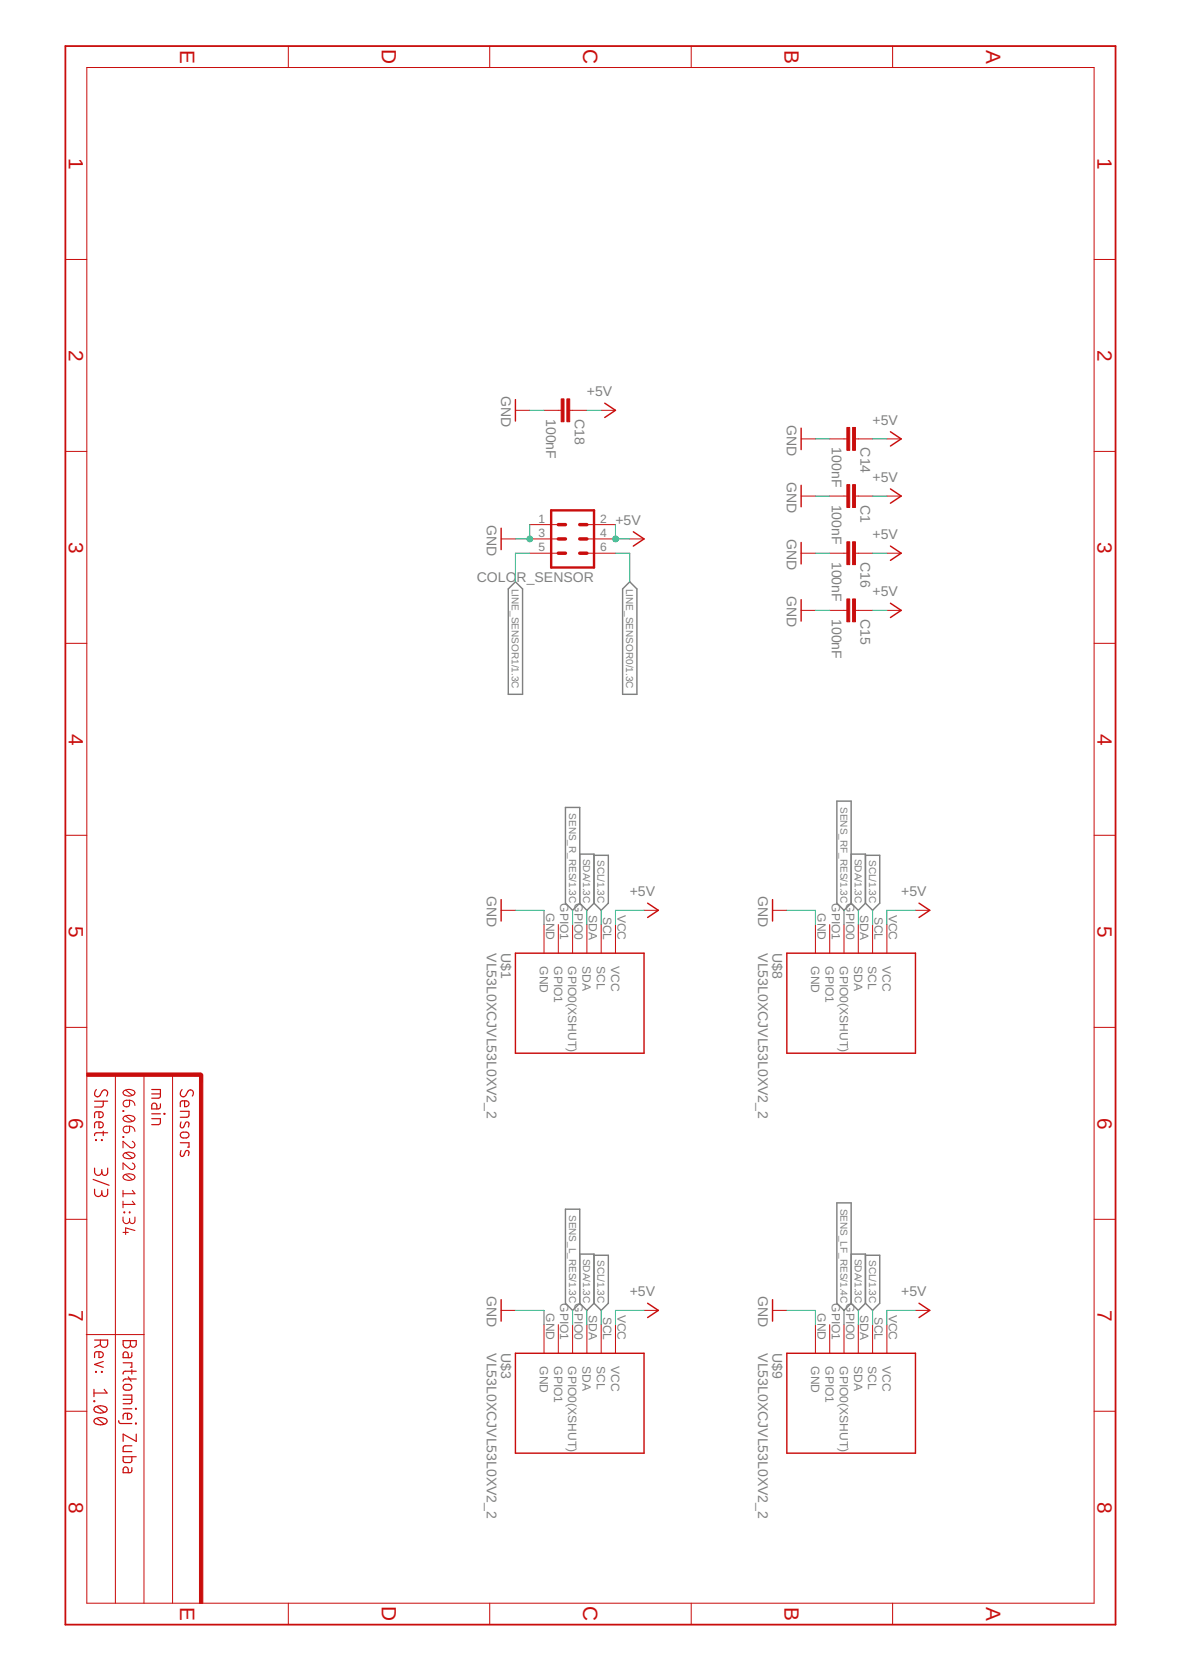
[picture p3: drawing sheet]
<svg xmlns="http://www.w3.org/2000/svg" width="210mm" height="297mm" viewBox="0 0 210 297" stroke-linecap="round" stroke-linejoin="round" font-family="sans-serif">
<g fill="none" stroke="#808080" stroke-width=".25">
<path d="M90.3 104.7l1.3-1.3 1.3 1.3v18.7h-2.6zM111.9 103.4l1.3 1.3v18.7h-2.5v-18.7zM100.5 143.5h2.5v17l-1.2 1.3-1.3-1.3zM103 151.8h2.6v8.7M105.6 152h2.5v8.5l-1.3 1.3-1.2-1.3M148.7 142.4h2.6v18.1l-1.3 1.3-1.3-1.3zM151.3 151.8h2.5v8.7M153.8 152h2.6v8.5l-1.3 1.3-1.3-1.3M103 160.5l1.3 1.3 1.3-1.3M151.3 160.5l1.2 1.3 1.3-1.3M100.5 214.9h2.5v16.8l-1.2 1.2-1.3-1.2zM148.7 213.8h2.6v17.9l-1.3 1.2-1.3-1.2z"/>
<path d="M103 222.9h2.6v8.8M103 231.7l1.3 1.2 1.3-1.2M105.6 223.1h2.5v8.6l-1.3 1.2-1.2-1.2M151.3 222.9h2.5v8.8M151.3 231.7l1.2 1.2 1.3-1.2M153.8 223.1h2.6v8.6l-1.3 1.2-1.3-1.2"/>
</g>
<g fill="none" stroke="#c90d0c" stroke-width=".18">
<path d="M15.4 12h179.1v273h-179.1zM51.2 8.2v3.8M87 8.2v3.8M122.9 8.2v3.8M158.6 8.2v3.8M11.6 46.1h3.8M194.5 46.1h3.8M91.6 72.9h2.5M96.7 72.9h3M101.3 72.9h3M106.8 72.9h2.6M142.4 78h2.5"/>
<path d="M147.5 78h3M152 78h3.1M157.6 78h2.6M11.6 80.2h3.8M89.1 95.8h2.5M94.1 98.3h5.1M94.1 95.8h5.1M94.1 93.3h5.1M104.3 98.3h5.1M104.3 95.8h5.1M104.3 93.3h5.1M111.9 95.8h2.6"/>
<path d="M142.4 98.3h2.5M142.4 88.2h2.5M147.5 98.3h3M147.5 88.2h3M152 98.3h3.1M152 88.2h3.1M157.6 98.3h2.6M157.6 88.2h2.6M194.5 80.2h3.8M11.6 114.4h3.8M142.4 108.5h2.5M147.5 108.5h3"/>
<path d="M152 108.5h3.1M157.6 108.5h2.6M194.5 114.4h3.8M11.6 148.5h3.8M194.5 148.5h3.8M89.1 161.8h2.5M96.7 164.4v5M99.2 164.4v5M101.8 164.4v5M104.3 164.4v5M106.8 164.4v5M109.4 164.4v5"/>
<path d="M114.5 161.8h2.5M137.3 161.8h2.5M144.9 164.4v5M147.5 164.4v5M150 164.4v5M152.5 164.4v5M155.1 164.4v5M157.6 164.4v5M162.7 161.8h2.5M11.6 182.6h3.8M20.5 191v94M25.6 191v94"/>
<path d="M30.7 191v94M194.5 182.6h3.8M11.6 216.7h3.8M194.5 216.7h3.8M15.3 237.2h10.3M89.1 232.9h2.5M96.7 235.5v5.1M99.2 235.5v5.1M101.8 235.5v5.1M104.3 235.5v5.1M106.8 235.5v5.1M109.4 235.5v5.1"/>
<path d="M114.5 232.9h2.5M137.3 232.9h2.5M144.9 235.5v5.1M147.5 235.5v5.1M150 235.5v5.1M152.5 235.5v5.1M155.1 235.5v5.1M157.6 235.5v5.1M162.7 232.9h2.5M11.6 250.9h3.8M194.5 250.9h3.8M51.2 285v3.8"/>
<path d="M87 285v3.8M122.9 285v3.8M158.6 285v3.8"/>
</g>
<g fill="none" stroke="#c90d0c" stroke-width=".25">
<path d="M91.6 71v3.8M107.5 71.7l1.9 1.2-1.9 1.3M142.4 76.1v3.8M158.3 76.8l1.9 1.2-1.9 1.3M89.1 93.9v3.8M112.6 94.5l1.9 1.3-1.9 1.3M142.4 86.3v3.8M142.4 96.4v3.8M158.3 97.1l1.9 1.2-1.9 1.3M158.3 86.9l1.9 1.3-1.9 1.3M142.4 106.6v3.8M158.3 107.2l1.9 1.3-1.9 1.3"/>
<path d="M89.1 159.9v3.8M137.3 159.9v3.8M91.6 169.4h22.9v17.8h-22.9zM115.1 160.5l1.9 1.3-1.9 1.3M139.8 169.4h22.9v17.8h-22.9zM163.3 160.5l1.9 1.3-1.9 1.3M89.1 231v3.8M115.1 231.7l1.9 1.2-1.9 1.3M137.3 231v3.8M163.3 231.7l1.9 1.2-1.9 1.3M91.6 240.6h22.9v17.7h-22.9zM139.8 240.6h22.9v17.7h-22.9z"/>
</g>
<g fill="#c90d0c" stroke="#c90d0c" stroke-width=".18">
<path d="M150.5 106.5h.5v4h-.5z"/>
<path d="M151.5 106.5h.5v4h-.5z"/>
<path d="M150.5 96.3h.5v4.1h-.5z"/>
<path d="M151.5 96.3h.5v4.1h-.5z"/>
<path d="M150.5 86.1h.5v4.1h-.5z"/>
<path d="M151.5 86.1h.5v4.1h-.5z"/>
<path d="M150.5 76h.5v4.1h-.5z"/>
<path d="M151.5 76h.5v4.1h-.5z"/>
<path d="M99.7 70.9h.5v4.1h-.5z"/>
<path d="M100.8 70.9h.5v4.1h-.5z"/>
<path d="M15.4 190.7h20.4v.6h-20.4z"/>
<path d="M35.5 191h.5v94h-.5z"/>
</g>
<path d="M98 90.7h7.6v10.2h-7.6z" fill="none" stroke="#c90d0c" stroke-width=".42"/>
<path d="M99.2 98.3h1.3M99.2 95.8h1.3M99.2 93.3h1.3M103 98.3h1.3M103 95.8h1.3M103 93.3h1.3M34.5 191h1.3v1.3" fill="none" stroke="#c90d0c" stroke-width=".61"/>
<g fill="none" stroke="#c90d0c" stroke-width=".21">
<path d="M16.8 195.7h2.3M17.1 193.7a.69 .69 0 0 0-.3 .7 .69 .69 0 0 0 .5 .6l.5-.3 .4-.7a.59 .59 0 0 1 .9 0 .59 .59 0 0 1-.2 .8M17.6 197.6v1.1a.54 .54 0 0 0 .7-.4 .54 .54 0 0 0-.5-.7l-.9 .1-.1 1M17.6 199.4v1.1a.54 .54 0 0 0 .7-.4 .54 .54 0 0 0-.5-.7l-.9 .2-.1 .9M18.4 195.7l-.2 1-1.4 .1M27 193.7h1.5l-.1 1.4-1.4 .1M27 198.9h1.5l-.1 .9-.3 .1h-1.1M27 194.5h1.5M27 198h1.5M28.5 196.2v.7l-.4 .2h-1.1v-.6a.46 .46 0 0 1 .4-.4 .46 .46 0 0 1 .5 .4v.6M29.2 197.9h.1v.2h-.1zM32 197.5h1.6l-.1 1-.3 .1h-1.2"/>
<path d="M32.2 199.4a.73 .73 0 0 0 .1 1.1l.3-.1 .4-.8a.33 .33 0 0 1 .3-.2 .33 .33 0 0 1 .3 .4l-.1 .5M32.4 193.7a.67 .67 0 0 0-.4 .8 .67 .67 0 0 0 .7 .4l.3-.2 .4-.7a.59 .59 0 0 1 .9 0 .59 .59 0 0 1-.1 .8M32.8 195.7v1a.55 .55 0 0 0 .8-.3 .55 .55 0 0 0-.5-.7l-.9 .1-.2 .9M16.6 209.7l2.8 1M16.8 207.6v.7a.65 .65 0 0 0 .7 .6 .65 .65 0 0 0 .6-.6M16.8 211.4v.6a.65 .65 0 0 0 .7 .7 .65 .65 0 0 0 .6-.7M17 202.6h.1v.1h-.1zM18 202.6h.2v.1h-.2zM18.4 201.1v.8M19.1 201.4h-2.1l-.2 .2v.3M19.1 207.6v.8a.52 .52 0 0 1-.5 .5 .52 .52 0 0 1-.5-.5v-.5M19.1 211.4v.8a.52 .52 0 0 1-.5 .5 .52 .52 0 0 1-.5-.5v-.6"/>
<path d="M32 203.1h1.6v.8h-.3M32.2 204.5a.73 .73 0 0 0 .1 1.1l.3-.1 .4-.8a.33 .33 0 0 1 .3-.2 .33 .33 0 0 1 .3 .4l-.1 .5M32.2 201.4l.9-.1a.52 .52 0 0 1 .5 .5 .52 .52 0 0 1-.5 .5l-.9-.1-.2-.4zM16.8 238.2h2.3v.7a.65 .65 0 0 1-.6 .6 .65 .65 0 0 1-.7-.6v-.7M17.8 239l-1 .5M21.9 238.3h2.3v.7a.52 .52 0 0 1-.5 .5 .52 .52 0 0 1-.5-.5 .65 .65 0 0 1-.7 .6 .65 .65 0 0 1-.6-.6zM23.2 238.3v.7M16.7 247v1.3M16.7 249h.1v.2h-.1zM16.8 250.3a1.65 1.65 0 0 1 2.2 .1v.1a1.09 1.09 0 0 1-1.4 .7l-.8-.4zM16.8 252.3a1.68 1.68 0 0 1 2.2 .2v.1a1.4 1.4 0 0 1-2.1 .4l-.2-.2zM17 243.8h.1v.1h-.1z"/>
<path d="M17.2 250l1.3 1.1M17.2 252.1l1.3 1.1M17.6 240.3v1a.54 .54 0 0 0 .7-.3 .54 .54 0 0 0-.5-.7l-.9 .1-.1 .9M18 243.8h.2v.1h-.2zM18.4 242l-1.6 .5 1.6 .6M18.5 247l.5 .6h-2.3M21.1 252.5v.3l.2 .2h2.1M21.9 248h1.5l-.1 1.4-1.4 .1M21.9 242.3h1.5v.7h-.2M21.9 248.8h1.5M21.9 250.4h1.5M22.1 246.2l.8-.1a.52 .52 0 0 1 .5 .5 .52 .52 0 0 1-.5 .5l-.8-.1-.2-.3z"/>
<path d="M22.6 251.2v1.1a.55 .55 0 0 0 .8-.4 .55 .55 0 0 0-.5-.7l-.9 .2-.1 .9M22.8 244.8l.5 .7M23.4 240.4v.7l-.2 .2h-1.3v-.6a.46 .46 0 0 1 .4-.4 .46 .46 0 0 1 .5 .4v.6M23.4 257h-1.3l-.2 .4v.6h1.5M23.4 259v.8l-.2 .2h-1.1l-.2-.2v-.8h2.3M23.4 243.5v.8M24.1 250.4h.1v.1h-.1zM24.1 253h.1v.1h-.1zM24.2 243.8h-2.1l-.2 .2v.3M24.2 245.1h-1.9l-.3 .2-.1 .2M24.2 254.9v1.3l-2.3-1.3v1.3M23.4 260.9v.7l-.2 .2h-1.3v-.6a.46 .46 0 0 1 .4-.4 .46 .46 0 0 1 .5 .4v.6"/>
</g>
<path d="M11.6 8.2h186.7v280.6h-186.7z" fill="none" stroke="#c90d0c" stroke-width=".32"/>
<g fill="none" stroke="#c90d0c" stroke-width=".19">
<path d="M21.9 197.4h.1v.2h-.1zM22 193.9a1.52 1.52 0 0 1 1.9 .2 .88 .88 0 0 1-1.2 .7l-.5-.2a.43 .43 0 0 1-.2-.7zM22 198.5a1.52 1.52 0 0 1 1.9 .2 .88 .88 0 0 1-1.2 .7l-.5-.1a.43 .43 0 0 1-.2-.8zM22.1 195.7l.9-.1v.7a.59 .59 0 0 1-.8 .4 .59 .59 0 0 1-.1-1zM22.3 193.8l1.2 .9M22.3 198.4l1.2 .9M23 195.6h.3a.91 .91 0 0 1 .7 .9M21.9 216.3v.6a.58 .58 0 0 0 .5 .6 .58 .58 0 0 0 .6-.6M21.9 202.1h.1v.1h-.1zM21.9 211.6v1.2M21.9 213.5v1.2M21.9 219.1h.9"/>
<path d="M22 205.1a1.55 1.55 0 0 1 1.9 .1 .62 .62 0 0 1-.7 .8l-1-.2a.43 .43 0 0 1-.2-.7zM22 208.9a1.6 1.6 0 0 1 1.9 .2 .64 .64 0 0 1-.7 .7l-1-.1a.45 .45 0 0 1-.2-.8zM22 215.5h.2v.1h-.2zM22.1 200.3l.9-.1v.7a.59 .59 0 0 1-.9 .4 .59 .59 0 0 1 0-1zM22.3 204.9l1.2 1M22.3 208.8l1.2 .9M23 215.5l.1 .1zM23 200.2h.3a.91 .91 0 0 1 .7 .9M23.5 202.9a.58 .58 0 0 1 .5 .8 .58 .58 0 0 1-1 .2l-1.1-1v1.1M23.5 206.7a.58 .58 0 0 1 .5 .9 .58 .58 0 0 1-1 .1l-1.1-1v1.2M23.5 211.6l.5 .6h-2.1M23.5 213.5l.5 .6h-2.1"/>
<path d="M24 216.3v.7a.48 .48 0 0 1-.5 .5 .48 .48 0 0 1-.5-.5v-.4M24 218.7l-1.7-.4v1.1"/>
</g>
<g fill="none" stroke="#0dab76" stroke-width=".18">
<path d="M94.1 72.9h2.6M104.3 72.9h2.5M144.9 78h2.6M155.1 78h2.5M94.1 98.3h-2.5v5.1M94.1 93.3v2.5h-2.5M109.4 93.3v2.5h2.5M109.4 98.3h2.5v5.1M144.9 98.3h2.6M144.9 88.2h2.6M155.1 98.3h2.5M155.1 88.2h2.5"/>
<path d="M144.9 108.5h2.6M155.1 108.5h2.5M91.6 161.8h5.1v2.6M101.8 161.8v2.6M104.3 161.8v2.6M106.8 161.8v2.6M114.5 161.8h-5.1v2.6M139.8 161.8h5.1v2.6M150 161.8v2.6M152.5 161.8v2.6M155.1 161.8v2.6M162.7 161.8h-5.1v2.6"/>
<path d="M91.6 232.9h5.1v2.6M101.8 232.9v2.6M104.3 232.9v2.6M106.8 232.9v2.6M114.5 232.9h-5.1v2.6M139.8 232.9h5.1v2.6M150 232.9v2.6M152.5 232.9v2.6M155.1 232.9v2.6M162.7 232.9h-5.1v2.6"/>
</g>
<g fill="#0dab76" stroke="#0dab76" stroke-width=".18">
<circle cx="109.4" cy="95.8" r=".51"/>
<circle cx="94.2" cy="95.8" r=".51"/>
</g>
<g font-size="3.7" fill="#c90d0c">
<text x="32" y="8.9" transform="rotate(90 32 8.9)">E</text>
<text x="67.8" y="8.8" transform="rotate(90 67.8 8.8)">D</text>
<text x="103.7" y="8.8" transform="rotate(90 103.7 8.8)">C</text>
<text x="139.5" y="8.9" transform="rotate(90 139.5 8.9)">B</text>
<text x="175.3" y="8.9" transform="rotate(90 175.3 8.9)">A</text>
<text x="12.2" y="28" transform="rotate(90 12.2 28)">1</text>
<text x="195.1" y="28" transform="rotate(90 195.1 28)">1</text>
<text x="12.2" y="62.2" transform="rotate(90 12.2 62.2)">2</text>
<text x="195.1" y="62.2" transform="rotate(90 195.1 62.2)">2</text>
<text x="12.2" y="96.3" transform="rotate(90 12.2 96.3)">3</text>
<text x="195.1" y="96.3" transform="rotate(90 195.1 96.3)">3</text>
<text x="12.2" y="130.4" transform="rotate(90 12.2 130.4)">4</text>
<text x="195.1" y="130.4" transform="rotate(90 195.1 130.4)">4</text>
<text x="12.2" y="164.5" transform="rotate(90 12.2 164.5)">5</text>
<text x="195.1" y="164.5" transform="rotate(90 195.1 164.5)">5</text>
<text x="12.2" y="198.7" transform="rotate(90 12.2 198.7)">6</text>
<text x="195.1" y="198.7" transform="rotate(90 195.1 198.7)">6</text>
<text x="12.2" y="232.8" transform="rotate(90 12.2 232.8)">7</text>
<text x="195.1" y="232.8" transform="rotate(90 195.1 232.8)">7</text>
<text x="12.2" y="266.9" transform="rotate(90 12.2 266.9)">8</text>
<text x="195.1" y="266.9" transform="rotate(90 195.1 266.9)">8</text>
<text x="32" y="285.7" transform="rotate(90 32 285.7)">E</text>
<text x="67.8" y="285.6" transform="rotate(90 67.8 285.6)">D</text>
<text x="103.7" y="285.6" transform="rotate(90 103.7 285.6)">C</text>
<text x="139.5" y="285.7" transform="rotate(90 139.5 285.7)">B</text>
<text x="175.3" y="285.7" transform="rotate(90 175.3 285.7)">A</text>
</g>
<g font-size="2.5" fill="#808080">
<text x="89.1" y="70.4" transform="rotate(90 89.1 70.4)">GND</text>
<text x="104.3" y="70.4">+5V</text>
<text x="97.1" y="74.5" transform="rotate(90 97.1 74.5)">100nF</text>
<text x="102.1" y="74.5" transform="rotate(90 102.1 74.5)">C18</text>
<text x="139.9" y="75.5" transform="rotate(90 139.9 75.5)">GND</text>
<text x="155.1" y="75.5">+5V</text>
<text x="147.9" y="79.5" transform="rotate(90 147.9 79.5)">100nF</text>
<text x="152.9" y="79.5" transform="rotate(90 152.9 79.5)">C14</text>
<text x="139.9" y="85.6" transform="rotate(90 139.9 85.6)">GND</text>
<text x="147.9" y="89.7" transform="rotate(90 147.9 89.7)">100nF</text>
<text x="152.9" y="89.7" transform="rotate(90 152.9 89.7)">C1</text>
<text x="155.1" y="85.6">+5V</text>
<text x="86.5" y="93.3" transform="rotate(90 86.5 93.3)">GND</text>
<text x="109.4" y="93.3">+5V</text>
<text x="139.9" y="95.8" transform="rotate(90 139.9 95.8)">GND</text>
<text x="155.1" y="95.8">+5V</text>
<text x="147.9" y="99.9" transform="rotate(90 147.9 99.9)">100nF</text>
<text x="152.9" y="99.9" transform="rotate(90 152.9 99.9)">C16</text>
<text x="84.8" y="103.4">COLO</text>
<text x="91.8" y="103.4">R_SENSOR</text>
<text x="139.9" y="106" transform="rotate(90 139.9 106)">GND</text>
<text x="155.1" y="106">+5V</text>
<text x="147.9" y="110" transform="rotate(90 147.9 110)">100nF</text>
<text x="152.9" y="110" transform="rotate(90 152.9 110)">C15</text>
<text x="86.5" y="159.3" transform="rotate(90 86.5 159.3)">GND</text>
<text x="111.9" y="159.3">+5V</text>
<text x="134.8" y="159.3" transform="rotate(90 134.8 159.3)">GND</text>
<text x="160.2" y="159.3">+5V</text>
<text x="86.5" y="169.4" transform="rotate(90 86.5 169.4)">VL53L0XCJVL53L0XV2_2</text>
<text x="89.1" y="169.4" transform="rotate(90 89.1 169.4)">U$1</text>
<text x="134.8" y="169.4" transform="rotate(90 134.8 169.4)">VL53L0XCJVL53L0XV2_2</text>
<text x="137.3" y="169.4" transform="rotate(90 137.3 169.4)">U$8</text>
<text x="86.5" y="230.4" transform="rotate(90 86.5 230.4)">GND</text>
<text x="111.9" y="230.4">+5V</text>
<text x="134.8" y="230.4" transform="rotate(90 134.8 230.4)">GND</text>
<text x="160.2" y="230.4">+5V</text>
<text x="86.5" y="240.6" transform="rotate(90 86.5 240.6)">VL53L0XCJVL53L0XV2_2</text>
<text x="89.1" y="240.6" transform="rotate(90 89.1 240.6)">U$3</text>
<text x="134.8" y="240.6" transform="rotate(90 134.8 240.6)">VL53L0XCJVL53L0XV2_2</text>
<text x="137.3" y="240.6" transform="rotate(90 137.3 240.6)">U$9</text>
</g>
<g font-size="2.1" fill="#808080">
<text x="95.7" y="92.9">1</text>
<text x="95.7" y="95.4">3</text>
<text x="106.6" y="92.9">2</text>
<text x="106.6" y="95.4">4</text>
<text x="95.7" y="98">5</text>
<text x="106.6" y="98">6</text>
<text x="99.6" y="160.6" transform="rotate(90 99.6 160.6)">GPIO1</text>
<text x="102.1" y="160.6" transform="rotate(90 102.1 160.6)">GPIO0</text>
<text x="147.8" y="160.6" transform="rotate(90 147.8 160.6)">GPIO1</text>
<text x="150.4" y="160.6" transform="rotate(90 150.4 160.6)">GPIO0</text>
<text x="97" y="162.4" transform="rotate(90 97 162.4)">GND</text>
<text x="104.7" y="162.7" transform="rotate(90 104.7 162.7)">SDA</text>
<text x="107.2" y="163" transform="rotate(90 107.2 163)">SCL</text>
<text x="109.7" y="162.6" transform="rotate(90 109.7 162.6)">VCC</text>
<text x="145.3" y="162.4" transform="rotate(90 145.3 162.4)">GND</text>
<text x="152.9" y="162.7" transform="rotate(90 152.9 162.7)">SDA</text>
<text x="155.4" y="163" transform="rotate(90 155.4 163)">SCL</text>
<text x="158" y="162.6" transform="rotate(90 158 162.6)">VCC</text>
<text x="95.9" y="171.8" transform="rotate(90 95.9 171.8)">GND</text>
<text x="98.5" y="171.8" transform="rotate(90 98.5 171.8)">GPIO1</text>
<text x="101" y="171.8" transform="rotate(90 101 171.8)">GPIO0(XSHUT)</text>
<text x="103.5" y="171.8" transform="rotate(90 103.5 171.8)">SDA</text>
<text x="106.1" y="171.8" transform="rotate(90 106.1 171.8)">SCL</text>
<text x="108.6" y="171.8" transform="rotate(90 108.6 171.8)">VCC</text>
<text x="144.2" y="171.8" transform="rotate(90 144.2 171.8)">GND</text>
<text x="146.7" y="171.8" transform="rotate(90 146.7 171.8)">GPIO1</text>
<text x="149.3" y="171.8" transform="rotate(90 149.3 171.8)">GPIO0(XSHUT)</text>
<text x="151.8" y="171.8" transform="rotate(90 151.8 171.8)">SDA</text>
<text x="154.3" y="171.8" transform="rotate(90 154.3 171.8)">SCL</text>
<text x="156.9" y="171.8" transform="rotate(90 156.9 171.8)">VCC</text>
<text x="97" y="233.5" transform="rotate(90 97 233.5)">GND</text>
<text x="99.6" y="231.7" transform="rotate(90 99.6 231.7)">GPIO1</text>
<text x="102.1" y="231.7" transform="rotate(90 102.1 231.7)">GPIO0</text>
<text x="104.7" y="233.8" transform="rotate(90 104.7 233.8)">SDA</text>
<text x="109.7" y="233.7" transform="rotate(90 109.7 233.7)">VCC</text>
<text x="145.3" y="233.5" transform="rotate(90 145.3 233.5)">GND</text>
<text x="147.8" y="231.7" transform="rotate(90 147.8 231.7)">GPIO1</text>
<text x="150.4" y="231.7" transform="rotate(90 150.4 231.7)">GPIO0</text>
<text x="152.9" y="233.8" transform="rotate(90 152.9 233.8)">SDA</text>
<text x="158" y="233.7" transform="rotate(90 158 233.7)">VCC</text>
<text x="107.2" y="234.1" transform="rotate(90 107.2 234.1)">SCL</text>
<text x="155.4" y="234.1" transform="rotate(90 155.4 234.1)">SCL</text>
<text x="95.9" y="242.9" transform="rotate(90 95.9 242.9)">GND</text>
<text x="98.5" y="242.9" transform="rotate(90 98.5 242.9)">GPIO1</text>
<text x="101" y="242.9" transform="rotate(90 101 242.9)">GPIO0(XSHUT)</text>
<text x="103.5" y="242.9" transform="rotate(90 103.5 242.9)">SDA</text>
<text x="106.1" y="242.9" transform="rotate(90 106.1 242.9)">SCL</text>
<text x="108.6" y="242.9" transform="rotate(90 108.6 242.9)">VCC</text>
<text x="144.2" y="242.9" transform="rotate(90 144.2 242.9)">GND</text>
<text x="146.7" y="242.9" transform="rotate(90 146.7 242.9)">GPIO1</text>
<text x="149.3" y="242.9" transform="rotate(90 149.3 242.9)">GPIO0(XSHUT)</text>
<text x="151.8" y="242.9" transform="rotate(90 151.8 242.9)">SDA</text>
<text x="154.3" y="242.9" transform="rotate(90 154.3 242.9)">SCL</text>
<text x="156.9" y="242.9" transform="rotate(90 156.9 242.9)">VCC</text>
</g>
<g font-size="1.8" fill="#808080">
<text x="91" y="104.7" transform="rotate(90 91 104.7)">LINE_SENSOR1/1.3C</text>
<text x="111.3" y="104.7" transform="rotate(90 111.3 104.7)">LINE_SENSOR0/1.3C</text>
<text x="149.4" y="143.5" transform="rotate(90 149.4 143.5)">SENS_RF_RES/1.3C</text>
<text x="101.1" y="144.6" transform="rotate(90 101.1 144.6)">SENS_R_RES/1.3C</text>
<text x="103.7" y="152.7" transform="rotate(90 103.7 152.7)">SDA/1.3C</text>
<text x="106.2" y="152.8" transform="rotate(90 106.2 152.8)">SCL/1.3C</text>
<text x="151.9" y="152.7" transform="rotate(90 151.9 152.7)">SDA/1.3C</text>
<text x="154.5" y="152.8" transform="rotate(90 154.5 152.8)">SCL/1.3C</text>
<text x="101.1" y="216" transform="rotate(90 101.1 216)">SENS_L_RES/1.3C</text>
<text x="149.4" y="214.9" transform="rotate(90 149.4 214.9)">SENS_LF_RES/1.4C</text>
<text x="103.7" y="223.8" transform="rotate(90 103.7 223.8)">SDA/1.3C</text>
<text x="106.2" y="224" transform="rotate(90 106.2 224)">SCL/1.3C</text>
<text x="151.9" y="223.8" transform="rotate(90 151.9 223.8)">SDA/1.3C</text>
<text x="154.5" y="224" transform="rotate(90 154.5 224)">SCL/1.3C</text>
</g>
</svg>
